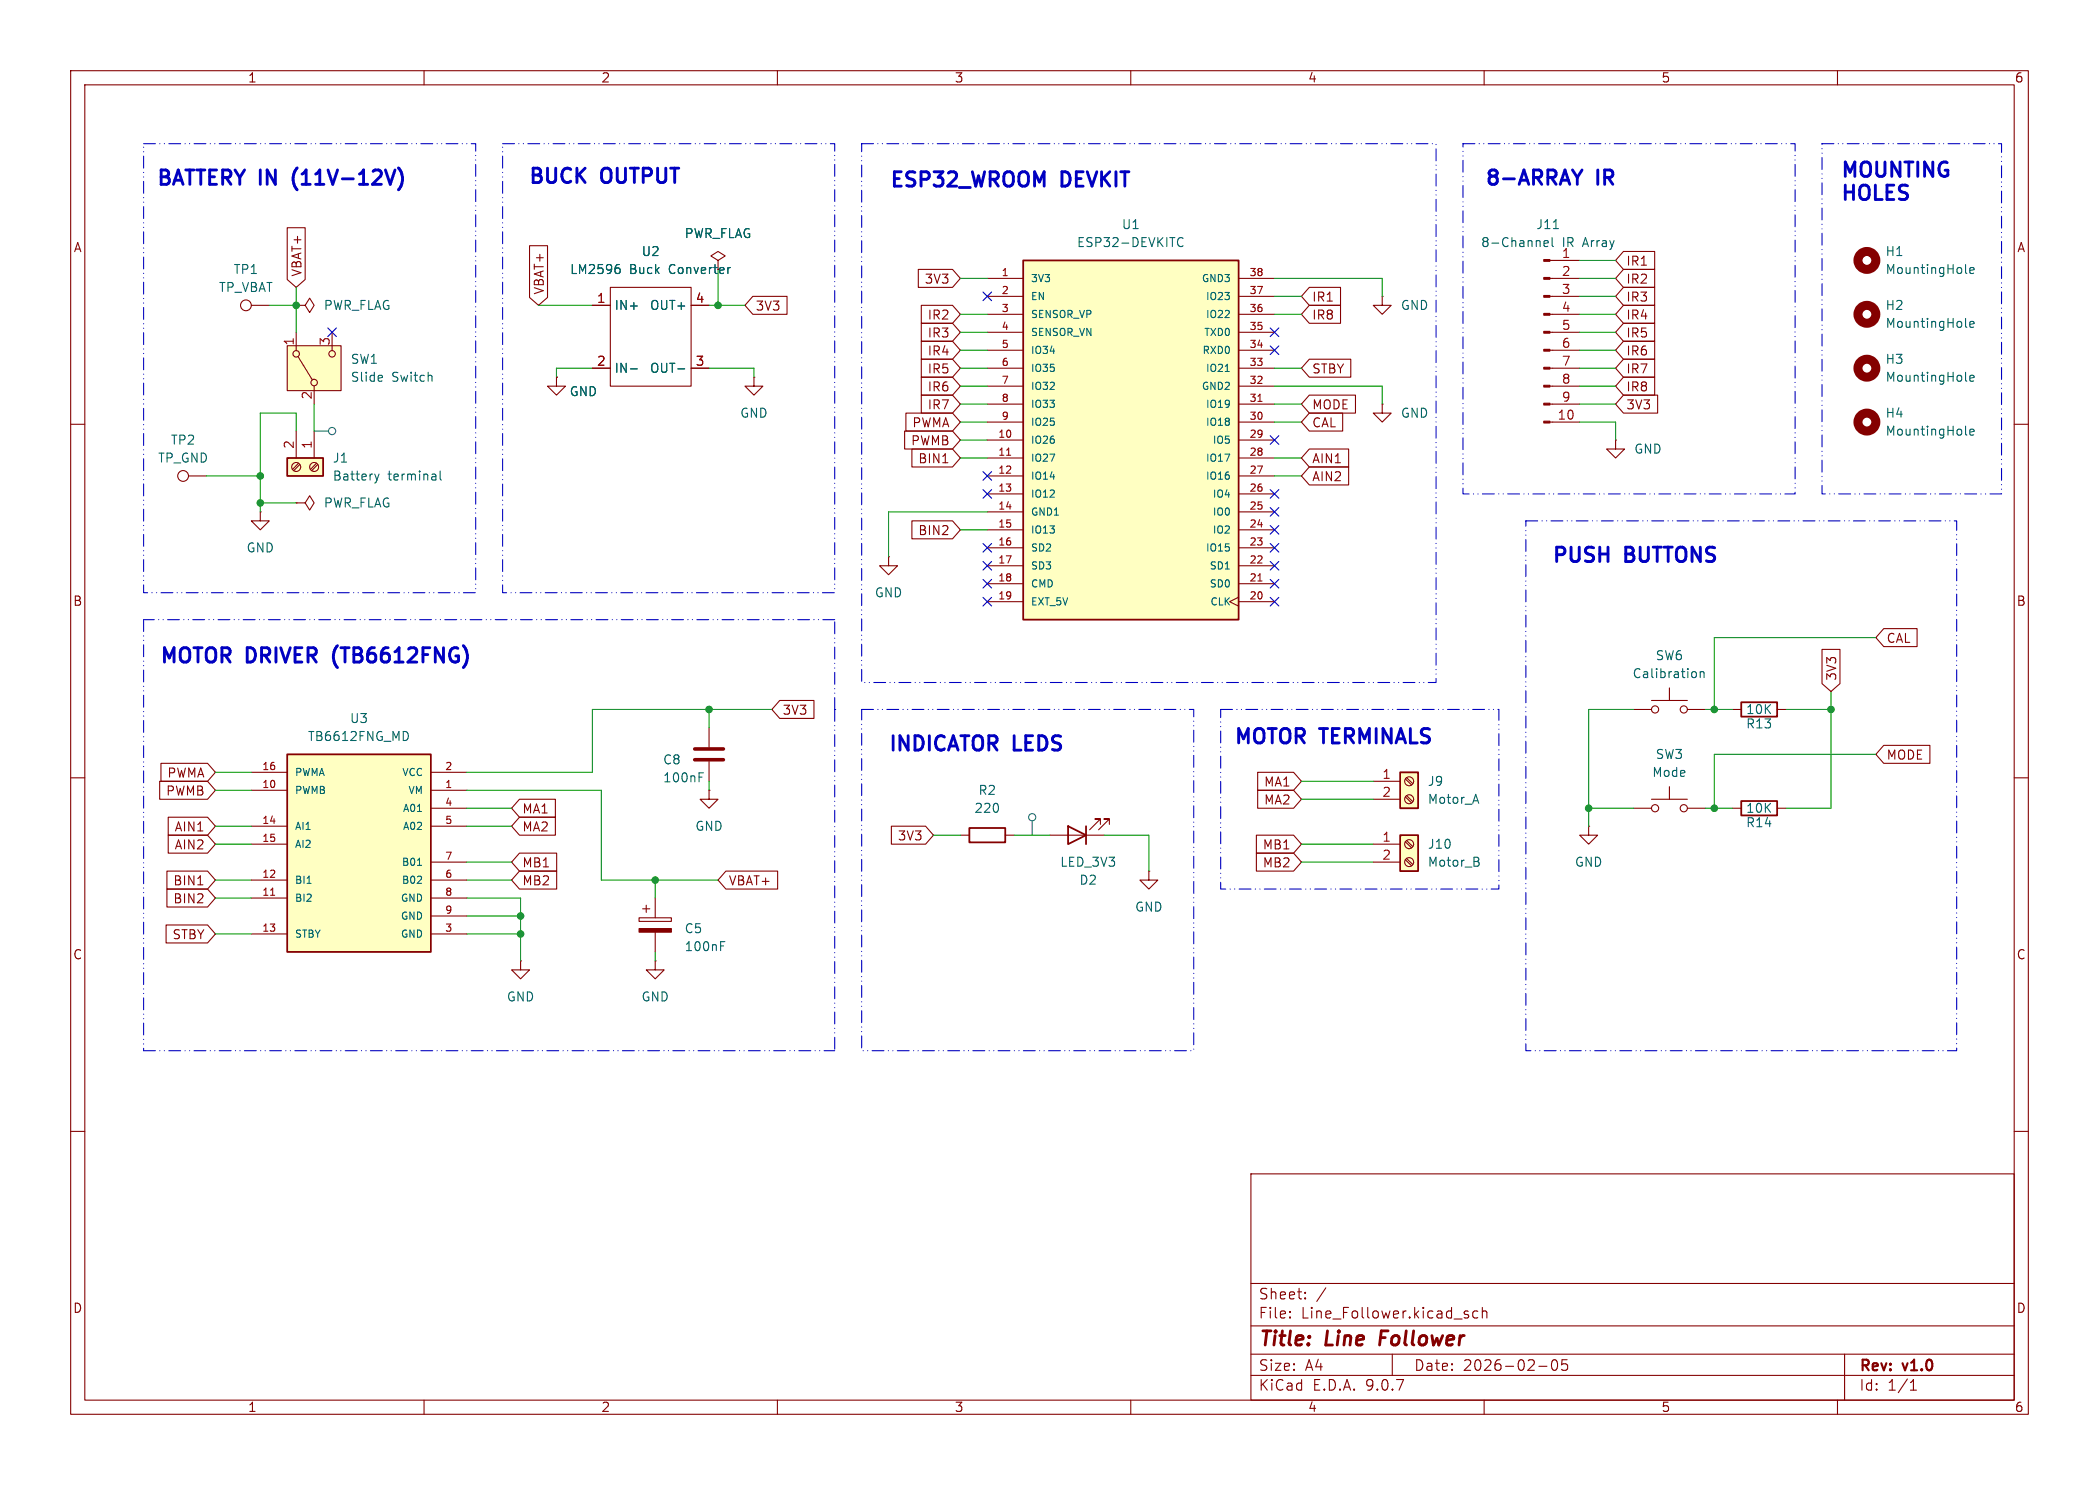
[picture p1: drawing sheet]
<svg xmlns="http://www.w3.org/2000/svg" width="297mm" height="210mm" viewBox="0 0 297 210" stroke-linecap="round" stroke-linejoin="round" font-family="sans-serif">
<g fill="none" stroke="#840000" stroke-width=".15">
<path d="M10 10h277v190h-277zM12 12h273v186h-273zM60 10v2M110 10v2M160 10v2M210 10v2M260 10v2M219.3 36.8h4.2M219.3 39.4h4.2M41.9 43.2h1.3l.6-1 .6 1-.6 1-.6-1M41.9 43.2h.1M219.3 41.9h4.2"/>
<path d="M219.3 44.5h4.2M219.3 47h4.2M219.3 49.5h4.2M219.3 52.1h4.2M219.3 54.6h4.2M219.3 57.2h4.2M219.3 59.7h4.2M10 60h2M285 60h2M10 110h2M148.6 118.1h7.6M155.7 116.6v-.8h-.8h.8l-1.5 1.5"/>
<path d="M157 116.6v-.8h-.8h.8l-1.6 1.5M231.1 114.3h2.6M233.7 113h5.1M236.2 111.3v1.7M238.8 114.3h2.5M245.1 114.3h1.3M251.5 114.3h1.2M285 110h2M10 160h2M177 166h108v32h-108zM285 160h2M60 198v2"/>
<path d="M110 198v2M160 198v2M177 194.5h108M177 191.5h108M177 187.5h108M177 181.5h108M182.5 186.3h.1l-.1 .1M182.5 186.3v.1M182.5 185.5v.1M182.5 185.5h.1l-.1 .1M184.7 183.6v.1M184.7 183.6h-.1l.1 .1"/>
<path d="M184.7 182.8v.1M184.7 182.8h-.1l.1 .1M187.6 182.1l-1.3 2M197 191.5v3M207.4 185.9l.3 .1 .1 .2-.2 .2h-.3M207.4 185.4l.3 .1M209.1 185.5l-.4-.1-.3 .3v.4l.1 .2 .2 .1 .4-.1M209.7 185.5a.37 .37 0 0 1 .7 .1v.8M209.7 184.9v1.5M210 198v2M217.7 193.2h1.2M219.7 192.4a.36 .36 0 0 1 .3-.1 .36 .36 0 0 1 .3 .3 .77 .77 0 0 1-.4 1.2 .91 .91 0 0 1-.2-1.4z"/>
<path d="M221.7 192.3h-.7v.7l.2-.1h.5l.1 .3-.1 .5-.2 .1h-.3l-.2-.1M260 198v2M261 191.5v6.5M270.3 196.6h.9M270.3 195.5l.4-.4v1.5"/>
<circle cx="234.2" cy="114.3" r=".51"/>
<circle cx="238.3" cy="114.3" r=".51"/>
</g>
<path d="M195.5 188.2l-.3 2" fill="none" stroke="#840000" stroke-width=".4"/>
<path d="M151.1 116.8l2.6 1.3-2.6 1.3zM153.7 116.8v2.6M246.4 113.3h5.1v2h-5.1z" fill="none" stroke="#840000" stroke-width=".25"/>
<circle cx="264.2" cy="36.8" r="1.27" fill="none" stroke="#840000" stroke-width="1.3"/>
<path d="M218.5 34.4l.6-.1-.1-.2-.3-.1-.2 .2v.6h.5M219.6 33.6v1.1l.2 .2M219.8 32.3h.7M278.1 38.5l.2 .2M278.7 38.3l.6-.2v-.2l-.4-.1-.2 .2 .1 .6h.5" fill="none" stroke="#006464" stroke-width=".15"/>
<g fill="#840000" stroke="#840000" stroke-width=".15">
<path d="M218.4 36.7h.9v.3h-.9z"/>
<path d="M218.4 39.2h.9v.3h-.9z"/>
<path d="M218.4 41.8h.9v.2h-.9z"/>
<path d="M218.4 44.3h.9v.3h-.9z"/>
<path d="M218.4 46.9h.9v.2h-.9z"/>
<path d="M218.4 49.4h.9v.3h-.9z"/>
<path d="M218.4 51.9h.9v.3h-.9z"/>
<path d="M218.4 54.5h.9v.2h-.9z"/>
<path d="M218.4 57h.9v.3h-.9z"/>
<path d="M218.4 59.6h.9v.2h-.9z"/>
</g>
<path d="M40.6 48.9h7.7v6.3h-7.7z" fill="#ffffc2"/>
<g fill="none" stroke="#840000" stroke-width=".15">
<path d="M101.6 36.8l1-.6-1-.6-1 .6 1 .6v1.3M35.6 43.2h2.5M40.6 48.9h7.7v6.3h-7.7zM41.9 47v2.5M42.2 50.4l2 3.3M44.4 54.6v2.6M47 47v2.5M26.7 67.3h2.5M36.8 72.4v1.3h1.3l-1.3 1.2-1.2-1.2h1.2M36.8 72.4h.1M41.9 71.1h1.3l.6-1 .6 1-.6 1-.6-1M41.9 71.1h.1"/>
<path d="M125.7 78.7v1.3h1.3l-1.3 1.3-1.2-1.3h1.2M125.7 78.7h.1M228.6 62.2v1.3h1.3l-1.3 1.3-1.3-1.3h1.3M228.6 62.2h.1"/>
<circle cx="34.8" cy="43.2" r=".76"/>
<circle cx="41.9" cy="50" r=".46"/>
<circle cx="44.4" cy="54.1" r=".46"/>
<circle cx="47" cy="50" r=".46"/>
<circle cx="25.9" cy="67.3" r=".76"/>
</g>
<path d="M53.9 53.1h.2v.3l-.6 .1M54.1 53.9h-.2M278.1 46.1l.2 .2M278.7 45.9l.6-.1v-.3h-.4l-.2 .1 .1 .6h.5" fill="none" stroke="#006464" stroke-width=".15"/>
<circle cx="264.2" cy="44.4" r="1.27" fill="none" stroke="#840000" stroke-width="1.3"/>
<path d="M40.6 64.8h5.1v2.5h-5.1z" fill="#ffffc2"/>
<path d="M40.6 64.8h5.1v2.5h-5.1z" fill="none" stroke="#840000" stroke-width=".25"/>
<g fill="none" stroke="#840000" stroke-width=".15">
<path d="M41.9 61v3.8M42.2 65.5l-.8 .9M42.4 65.7l-.8 .8M44.4 61v3.8M44.8 65.5l-.9 .9M45 65.7l-.9 .8M224.8 116.8v1.3h1.3l-1.3 1.3-1.3-1.3h1.3M224.8 116.8h.1"/>
<circle cx="41.9" cy="66" r=".63"/>
<circle cx="44.4" cy="66" r=".63"/>
</g>
<path d="M53 67l.3 .9M53.3 67.9l-.2 .4M53.6 67l-.3 .9M61.6 67.1l.1 .8M61.7 67.8l-.1 .1M61.7 67.3l-.1 .1M62.3 66.6v1.1l.2 .2" fill="none" stroke="#006464" stroke-width=".15"/>
<path d="M144.8 36.8h30.5v50.8h-30.5z" fill="#ffffc2"/>
<path d="M144.8 36.8h30.5v50.8h-30.5z" fill="none" stroke="#840000" stroke-width=".25"/>
<g fill="none" stroke="#840000" stroke-width=".15">
<path d="M139.7 39.4h5.1M175.3 39.4h5M139.7 41.9h5.1M139.7 44.5h5.1M139.7 47h5.1M139.7 49.5h5.1M139.7 52.1h5.1M139.7 54.6h5.1M139.7 57.2h5.1M139.7 59.7h5.1M175.3 41.9h5M175.3 44.5h5"/>
<path d="M175.3 47h5M175.3 49.5h5M175.3 52.1h5M175.3 54.6h5M175.3 57.2h5M175.3 59.7h5M139.7 62.2h5.1M139.7 64.8h5.1M139.7 67.3h5.1M139.7 69.9h5.1M139.7 72.4h5.1M139.7 74.9h5.1"/>
<path d="M139.7 77.5h5.1M175.3 62.2h5M175.3 64.8h5M175.3 67.3h5M175.3 69.9h5M175.3 72.4h5M175.3 74.9h5M175.3 77.5h5M139.7 80h5.1M139.7 82.6h5.1M139.7 85.1h5.1M175.3 84.5l-1.3 .6 1.3 .6"/>
<path d="M175.3 80h5M175.3 82.6h5M175.3 85.1h5"/>
</g>
<path d="M178 56.8h.6M142.4 64.4h.6M178 82.2h.6" fill="none" stroke="#a90000" stroke-width=".15"/>
<path d="M167.4 33.7a.51 .51 0 0 0-.6 0 .51 .51 0 0 0-.2 .6 .48 .48 0 0 0 .3 .5 .48 .48 0 0 0 .5-.1M173.4 52.5h.6" fill="none" stroke="#006464" stroke-width=".15"/>
<path d="M198.1 109.2h2.6v5.1h-2.6z" fill="#ffffc2"/>
<path d="M246.4 99.3h5.1v2h-5.1zM198.1 109.2h2.6v5.1h-2.6z" fill="none" stroke="#840000" stroke-width=".25"/>
<g fill="none" stroke="#840000" stroke-width=".15">
<path d="M233.7 99.1h5.1M236.2 97.3v1.8M194.3 110.5h3.8M194.3 113h3.8M198.9 110.2l.8 .8M198.9 112.7l.8 .8M199 110l.9 .8M199 112.5l.9 .9M231.1 100.3h2.6M238.8 100.3h2.5M245.1 100.3h1.3M251.5 100.3h1.2"/>
<circle cx="199.4" cy="110.5" r=".63"/>
<circle cx="199.4" cy="113" r=".63"/>
<circle cx="234.2" cy="100.3" r=".51"/>
<circle cx="238.3" cy="100.3" r=".51"/>
</g>
<path d="M239.8 95l.2 .2v.4l-.2 .2M240.6 95.1l.2-.1h.3v.8M240.6 95v.8M208.8 112.3l.4 1.3" fill="none" stroke="#006464" stroke-width=".15"/>
<path d="M198.1 118.1h2.6v5.1h-2.6z" fill="#ffffc2"/>
<path d="M137.2 117.1h5v2h-5zM198.1 118.1h2.6v5.1h-2.6z" fill="none" stroke="#840000" stroke-width=".25"/>
<g fill="none" stroke="#840000" stroke-width=".15">
<path d="M195.6 57.2v1.2h1.2l-1.2 1.3-1.3-1.3h1.3M195.6 57.2h.1M195.6 41.9v1.3h1.2l-1.2 1.3-1.3-1.3h1.3M195.6 41.9h.1M135.9 118.1h1.3M142.2 118.1h1.3M194.3 119.4h3.8M198.9 119l.8 .9M199 118.9l.9 .8M162.6 123.2v1.3h-1.3l1.3 1.2 1.2-1.2h-1.2M162.6 123.2h.1M194.3 121.9h3.8"/>
<path d="M198.9 121.6l.8 .8M199 121.4l.9 .9"/>
<circle cx="199.4" cy="119.4" r=".63"/>
<circle cx="199.4" cy="121.9" r=".63"/>
</g>
<path d="M278.1 53.7l.2 .2M278.7 53.5l.6-.1v-.3h-.4l-.2 .2 .1 .6h.5M278.1 61.4l.2 .1M278.7 61.1l.6-.1v-.2l-.4-.1-.2 .2 .1 .6h.5M209 121.8a.34 .34 0 0 1 .3 .3 .34 .34 0 0 1-.2 .4M209.1 121.3l.1 .2-.1 .3" fill="none" stroke="#006464" stroke-width=".15"/>
<g fill="none" stroke="#840000" stroke-width="1.3">
<circle cx="264.2" cy="59.7" r="1.27"/>
<circle cx="264.2" cy="52.1" r="1.27"/>
</g>
<path d="M40.6 106.7h20.4v27.9h-20.4z" fill="#ffffc2"/>
<path d="M40.6 106.7h20.4v27.9h-20.4z" fill="none" stroke="#840000" stroke-width=".25"/>
<g fill="none" stroke="#840000" stroke-width=".15">
<path d="M40.6 32.2h2.6v7.3l-1.3 1.1-1.3-1.1zM74.9 34.7h2.6v7.4l-1.3 1.1-1.3-1.1zM129.9 38.1h4.9l1.1 1.3-1.1 1.2h-4.9zM229.7 35.6h4.4v2.5h-4.4l-1.1-1.3zM229.7 38.1h4.4v2.5h-4.4l-1.1-1.2zM78.7 53.3v1.3h1.3l-1.3 1.3-1.2-1.3h1.2M78.7 53.3h.1M83.8 43.2h2.6M83.8 52.1h2.6M86.4 40.6h11.4v14h-11.4zM97.8 43.2h2.5M97.8 52.1h2.5"/>
<path d="M106.5 41.9h4.9v2.6h-4.9l-1.1-1.3zM106.7 53.3v1.3h1.2l-1.2 1.3-1.3-1.3h1.3M106.7 53.3h.1M128.2 58.4h6.6l1.1 1.3-1.1 1.3h-6.6zM130.4 50.8h4.4l1.1 1.3-1.1 1.2h-4.4zM130.4 55.9h4.4l1.1 1.3-1.1 1.2h-4.4zM130.4 48.3h4.4l1.1 1.2-1.1 1.3h-4.4zM130.4 43.2h4.4l1.1 1.3-1.1 1.2h-4.4zM130.4 45.7h4.4l1.1 1.3-1.1 1.3h-4.4zM130.4 53.3h4.4l1.1 1.3-1.1 1.3h-4.4zM185.3 40.6h4.4v2.6h-4.4l-1.2-1.3zM185.3 43.2h4.4v2.5h-4.4l-1.2-1.2z"/>
<path d="M185.3 58.4h4.7v2.6h-4.7l-1.2-1.3zM185.3 55.9h6.5v2.5h-6.5l-1.2-1.2zM185.3 50.8h5.8v2.5h-5.8l-1.2-1.2zM229.7 53.3h4.4v2.6h-4.4l-1.1-1.3zM229.7 40.6h4.4v2.6h-4.4l-1.1-1.3zM229.7 43.2h4.4v2.5h-4.4l-1.1-1.2zM229.7 45.7h4.4v2.6h-4.4l-1.1-1.3zM229.7 48.3h4.4v2.5h-4.4l-1.1-1.3zM229.7 55.9h4.9v2.5h-4.9l-1.1-1.2zM229.7 50.8h4.4v2.5h-4.4l-1.1-1.2zM128 61h6.8l1.1 1.2-1.1 1.3h-6.8zM129 73.7h5.8l1.1 1.2-1.1 1.3h-5.8z"/>
<path d="M129 63.5h5.8l1.1 1.3-1.1 1.2h-5.8zM133.4 65.4h.7M185.3 63.5h5.5v2.5h-5.5l-1.2-1.2zM185.3 66h5.5v2.6h-5.5l-1.2-1.3zM110.3 99.1h4.9v2.5h-4.9l-1.1-1.3zM257.8 91.8h2.6v4.9l-1.3 1.1-1.3-1.1zM266.5 88.9h4.8v2.5h-4.8l-1.1-1.2zM22.6 110.5h6.8l1.1 1.3-1.1 1.2h-6.8zM22.8 107.9h6.6l1.1 1.3-1.1 1.3h-6.6zM23.8 118.1h5.6l1.1 1.3-1.1 1.3h-5.6zM23.8 115.6h5.6l1.1 1.2-1.1 1.3h-5.6zM35.6 109.2h5"/>
<path d="M35.6 111.8h5M35.6 116.8h5M35.6 119.4h5M61 109.2h5M61 111.8h5M61 116.8h5M61 114.3h5M73.5 113h5.1v2.6h-5.1l-1.1-1.3zM73.5 115.6h5.1v2.5h-5.1l-1.1-1.3zM100.3 111.8v1.2h1.3l-1.3 1.3-1.2-1.3h1.2M100.3 111.8h.1M100.3 102.9v2.8"/>
<path d="M100.3 107.7v2.8M126.1 116.8h4.9l1.1 1.3-1.1 1.3h-4.9zM177.8 118.1h5.2l1.1 1.3-1.1 1.3h-5.2zM178 111.8h5l1.1 1.2-1.1 1.3h-5zM178 109.2h5l1.1 1.3-1.1 1.3h-5zM266.5 105.4h6.6v2.6h-6.6l-1.1-1.3zM23.5 130.8h5.9l1.1 1.3-1.1 1.3h-5.9zM23.6 125.7h5.8l1.1 1.3-1.1 1.3h-5.8zM23.6 123.2h5.8l1.1 1.3-1.1 1.2h-5.8zM28 125.1h.7M35.6 124.5h5M35.6 127h5"/>
<path d="M35.6 132.1h5M61 124.5h5M61 127h5M61 132.1h5M61 121.9h5M61 129.5h5M73.5 120.6h5.3v2.6h-5.3l-1.1-1.3zM73.5 123.2h5.3v2.5h-5.3l-1.1-1.2zM73.7 135.9v1.3h-1.3l1.3 1.2 1.2-1.2h-1.2M73.7 135.9h.1M90.4 129.8h4.6v.5h-4.6zM90.9 128.5h1"/>
<path d="M91.4 128v1M92.7 135.9v1.3h1.3l-1.3 1.2-1.3-1.2h1.3M92.7 135.9h.1M92.7 127v2.8M92.7 131.8v2.8M102.7 123.2h7.3v2.5h-7.3l-1.1-1.2zM177.8 120.6h5.2l1.1 1.3-1.1 1.3h-5.2z"/>
</g>
<g fill="none" stroke="#006464" stroke-width=".15">
<path d="M87.4 37.4h.2M87.5 37.9l.3 .2v.3l-.3 .3M103.4 37.8l-.3 .1M89.2 52.2h1M95.9 52.2h1M57.7 103.6l.1 .4-.1 .5M59.1 114.8h.6M98.9 109.9h.4M98.9 109.3h.6M43.4 124.9h.6M59.1 122.4h.6M102 133.8h.4"/>
<path d="M102 133.2h.6"/>
</g>
<path d="M38.3 126.6h.6" fill="none" stroke="#a90000" stroke-width=".15"/>
<path d="M90.4 131.3h4.6v.5h-4.6z" fill="#840000" stroke="#840000" stroke-width=".15"/>
<path d="M98.3 105.9h4.1M98.3 107.4h4.1" fill="none" stroke="#840000" stroke-width=".51"/>
<g fill="none" stroke="#484848" stroke-width=".15">
<path d="M44.4 61h2.1M146 116.1v2"/>
<circle cx="47" cy="61" r=".51"/>
<circle cx="146.1" cy="115.6" r=".51"/>
</g>
<g fill="none" stroke="#0000c2" stroke-width=".15" stroke-dasharray="1.7 .6 0 .6 0 .6">
<path d="M20.3 20.3h47v63.5h-47zM71.1 20.3h47v63.5h-47zM121.9 20.3h81.3v76.2h-81.3zM207 20.3h47v49.6h-47zM257.8 20.3h25.4v49.6h-25.4zM215.9 73.7h61v74.9h-61zM20.3 87.6v61M118.1 87.6h-97.8M118.1 100.3v48.3M118.1 100.3h.1M118.1 100.3v-12.7M121.9 100.3h47v48.3h-47z"/>
<path d="M172.7 100.3h39.4v25.4h-39.4zM20.3 148.6h97.8"/>
</g>
<g fill="none" stroke="#009600" stroke-width=".15">
<path d="M101.6 38.1v5.1M135.9 39.4h3.8M180.3 39.4h15.3v2.5M223.5 39.4h5.1M223.5 36.8h5.1M38.1 43.2h3.8M41.9 40.6v6.4M44.4 57.2v3.8M76.2 43.2h7.6M83.8 52.1h-5.1v1.2M100.3 52.1h6.4v1.2M100.3 43.2h5.1"/>
<path d="M135.9 59.7h3.8M135.9 54.6h3.8M135.9 52.1h3.8M135.9 57.2h3.8M135.9 44.5h3.8M135.9 49.5h3.8M135.9 47h3.8M180.3 41.9h3.8M180.3 59.7h3.8M180.3 54.6h15.3v2.6M180.3 52.1h3.8M180.3 57.2h3.8"/>
<path d="M180.3 44.5h3.8M223.5 41.9h5.1M223.5 59.7h5.1v2.5M223.5 54.6h5.1M223.5 52.1h5.1M223.5 57.2h5.1M223.5 44.5h5.1M223.5 49.5h5.1M223.5 47h5.1M29.2 67.3h7.6M36.8 71.1h5.1M41.9 61v-2.6h-5.1v14"/>
<path d="M135.9 64.8h3.8M135.9 62.2h3.8M135.9 74.9h3.8M139.7 72.4h-14v6.3M180.3 67.3h3.8M180.3 64.8h3.8M259.1 97.8v16.5h-6.4M265.4 90.2h-22.8v10.1M30.5 111.8h5.1M30.5 119.4h5.1M30.5 116.8h5.1M30.5 109.2h5.1"/>
<path d="M66 114.3h6.4M66 111.8h19.1v12.7h16.5M66 116.8h6.4M100.3 100.3v2.6M100.3 110.5v1.3M109.2 100.3h-25.4v8.9h-17.8M132.1 118.1h3.8M143.5 118.1h5.1M156.2 118.1h6.4v5.1M184.1 113h10.2M184.1 119.4h10.2M184.1 110.5h10.2"/>
<path d="M224.8 114.3h6.3M231.1 100.3h-6.3v16.5M241.3 114.3h3.8M241.3 100.3h3.8M252.7 100.3h6.4M265.4 106.7h-22.8v7.6M30.5 127h5.1M30.5 132.1h5.1M30.5 124.5h5.1M66 121.9h6.4M66 127h7.7v8.9M66 132.1h7.7"/>
<path d="M66 124.5h6.4M66 129.5h7.7M92.7 124.5v2.5M92.7 134.6v1.3M184.1 121.9h10.2"/>
</g>
<g fill="none" stroke="#000084" stroke-width=".15">
<path d="M46.4 46.4l1.2 1.2M47.6 46.4l-1.2 1.2M139.1 41.3l1.2 1.2M140.3 41.3l-1.2 1.2M179.7 46.4l1.2 1.2M179.7 48.9l1.2 1.2M180.9 46.4l-1.2 1.2M180.9 48.9l-1.2 1.2M139.1 76.9l1.2 1.2M139.1 69.2l1.2 1.3M139.1 66.7l1.2 1.2M139.1 79.4l1.2 1.2"/>
<path d="M140.3 76.9l-1.2 1.2M140.3 69.2l-1.2 1.3M140.3 66.7l-1.2 1.2M140.3 79.4l-1.2 1.2M179.7 69.2l1.2 1.3M179.7 76.9l1.2 1.2M179.7 61.6l1.2 1.2M179.7 79.4l1.2 1.2M179.7 74.3l1.2 1.2M179.7 71.8l1.2 1.2M180.9 69.2l-1.2 1.3M180.9 76.9l-1.2 1.2"/>
<path d="M180.9 61.6l-1.2 1.2M180.9 79.4l-1.2 1.2M180.9 74.3l-1.2 1.2M180.9 71.8l-1.2 1.2M139.1 81.9l1.2 1.3M139.1 84.5l1.2 1.2M140.3 81.9l-1.2 1.3M140.3 84.5l-1.2 1.2M179.7 84.5l1.2 1.2M179.7 81.9l1.2 1.3M180.9 84.5l-1.2 1.2M180.9 81.9l-1.2 1.3"/>
</g>
<path d="M56.4 23.7a2.33 2.33 0 0 1 0 3.1M223.9 24l-.7 1.1" fill="none" stroke="#0000c2" stroke-width=".41"/>
<g fill="#009600" stroke="#009600" stroke-width=".15">
<circle cx="242.6" cy="114.3" r=".46"/>
<circle cx="224.8" cy="114.3" r=".46"/>
<circle cx="259.1" cy="100.3" r=".46"/>
<circle cx="242.6" cy="100.3" r=".46"/>
<circle cx="41.9" cy="43.2" r=".46"/>
<circle cx="36.8" cy="67.3" r=".46"/>
<circle cx="36.8" cy="71.1" r=".46"/>
<circle cx="73.7" cy="132.1" r=".46"/>
<circle cx="73.7" cy="129.5" r=".46"/>
<circle cx="92.7" cy="124.5" r=".46"/>
<circle cx="100.3" cy="100.3" r=".46"/>
<circle cx="101.6" cy="43.2" r=".46"/>
</g>
<g font-size="2.8" fill="#0000c2">
<text x="21.9" y="26.8">BATTERY IN</text>
<text x="42.2" y="26.8">(11V-12V)</text>
<text x="74.5" y="26.5">BUCK</text>
<text x="85.1" y="26.5">OUTPUT</text>
<text x="125.7" y="27">ESP32_WROOM</text>
<text x="150.2" y="27">DEVKIT</text>
<text x="209.9" y="26.8">8-ARRAY</text>
<text x="226" y="26.8">IR</text>
<text x="260.3" y="25.6">MOUNTING</text>
<text x="260.3" y="28.9">HOLES</text>
<text x="219.4" y="80.1">PUSH</text>
<text x="230" y="80.1">BUTTONS</text>
<text x="22.4" y="94.3">MOTOR</text>
<text x="34.9" y="94.3">DRIVER</text>
<text x="47.9" y="94.3">(TB6612FNG)</text>
<text x="125.5" y="106.8">INDICATOR</text>
<text x="143.4" y="106.8">LEDS</text>
<text x="174.4" y="105.8">MOTOR</text>
<text x="186.9" y="105.8">TERMINALS</text>
</g>
<g font-size="2.8" fill="#840000">
<text x="178" y="190.9">Title:</text>
<text x="187.7" y="190.9">Line</text>
<text x="196.1" y="190.9">Follower</text>
</g>
<g font-size="2.1" fill="#840000">
<text x="178" y="184">Sheet:</text>
<text x="178" y="186.7">File:</text>
<text x="184.1" y="186.7">Line_Follower.kicad_sch</text>
<text x="178" y="196.9">KiCad</text>
<text x="178" y="194.1">Size:</text>
<text x="184.7" y="194.1">A4</text>
<text x="185.7" y="196.9">E.D.A.</text>
<text x="193.3" y="196.9">9.0.7</text>
<text x="200" y="194.1">Date:</text>
<text x="207" y="194.1">2026-02-05</text>
<text x="263" y="194.3">Rev:</text>
<text x="263" y="196.9">Id:</text>
<text x="267.1" y="196.9">1/1</text>
<text x="269.4" y="194.3">v1.0</text>
</g>
<g font-size="1.8" fill="#840000">
<text x="35" y="11.9">1</text>
<text x="85" y="11.9">2</text>
<text x="135" y="11.9">3</text>
<text x="185" y="11.9">4</text>
<text x="235" y="11.9">5</text>
<text x="285" y="11.9">6</text>
<text x="10.3" y="35.9">A</text>
<text x="285.3" y="35.9">A</text>
<text x="42.9" y="39.2" transform="rotate(-90 42.9 39.2)">VBAT+</text>
<text x="77.2" y="41.8" transform="rotate(-90 77.2 41.8)">VBAT+</text>
<text x="94.8" y="39">Converter</text>
<text x="130.8" y="40.3">3V3</text>
<text x="230" y="37.8">IR1</text>
<text x="230" y="40.3">IR2</text>
<text x="106.8" y="44.1">3V3</text>
<text x="131.2" y="45.4">IR2</text>
<text x="131.2" y="47.9">IR3</text>
<text x="185.6" y="42.9">IR1</text>
<text x="185.6" y="45.4">IR8</text>
<text x="230" y="42.9">IR3</text>
<text x="230" y="45.4">IR4</text>
<text x="230" y="47.9">IR5</text>
<text x="131.2" y="53">IR5</text>
<text x="131.2" y="50.5">IR4</text>
<text x="185.6" y="53">STBY</text>
<text x="230" y="50.5">IR6</text>
<text x="230" y="53">IR7</text>
<text x="131.2" y="58.1">IR7</text>
<text x="131.2" y="55.6">IR6</text>
<text x="185.6" y="58.1">MODE</text>
<text x="230" y="55.6">IR8</text>
<text x="230" y="58.1">3V3</text>
<text x="128.8" y="63.2">PWMB</text>
<text x="129" y="60.6">PWMA</text>
<text x="129.8" y="65.7">BIN1</text>
<text x="185.6" y="60.6">CAL</text>
<text x="185.6" y="65.7">AIN1</text>
<text x="185.6" y="68.3">AIN2</text>
<text x="129.8" y="75.9">BIN2</text>
<text x="10.3" y="85.9">B</text>
<text x="285.3" y="85.9">B</text>
<text x="266.9" y="91.1">CAL</text>
<text x="110.6" y="101.3">3V3</text>
<text x="260" y="96.4" transform="rotate(-90 260 96.4)">3V3</text>
<text x="266.9" y="107.6">MODE</text>
<text x="23.4" y="112.7">PWMB</text>
<text x="23.6" y="110.2">PWMA</text>
<text x="178.8" y="114">MA2</text>
<text x="178.8" y="111.4">MA1</text>
<text x="24.6" y="117.8">AIN1</text>
<text x="73.8" y="115.3">MA1</text>
<text x="73.8" y="117.8">MA2</text>
<text x="126.9" y="119.1">3V3</text>
<text x="24.4" y="125.4">BIN1</text>
<text x="24.6" y="120.3">AIN2</text>
<text x="73.8" y="122.9">MB1</text>
<text x="73.8" y="125.4">MB2</text>
<text x="103" y="125.4">VBAT+</text>
<text x="178.6" y="120.3">MB1</text>
<text x="178.6" y="122.9">MB2</text>
<text x="24.4" y="128">BIN2</text>
<text x="10.3" y="135.9">C</text>
<text x="24.3" y="133">STBY</text>
<text x="285.3" y="135.9">C</text>
<text x="10.3" y="185.9">D</text>
<text x="285.3" y="185.9">D</text>
<text x="35" y="199.9">1</text>
<text x="85" y="199.9">2</text>
<text x="135" y="199.9">3</text>
<text x="185" y="199.9">4</text>
<text x="235" y="199.9">5</text>
<text x="285" y="199.9">6</text>
</g>
<g font-size="1.8" fill="#006464">
<text x="96.8" y="33.9">PWR_FLAG</text>
<text x="152.3" y="35.2">ESP32-DEVKITC</text>
<text x="158.6" y="32.6">U1</text>
<text x="209.5" y="35.2">8-Channel</text>
<text x="217.3" y="32.6">J11</text>
<text x="221.1" y="35.2">IR</text>
<text x="224.1" y="35.2">Array</text>
<text x="30.9" y="41.5">TP_VBAT</text>
<text x="33" y="39">TP1</text>
<text x="80.6" y="39">LM2596</text>
<text x="89.1" y="39">Buck</text>
<text x="90.7" y="36.4">U2</text>
<text x="266.7" y="36.4">H1</text>
<text x="266.7" y="39">MountingHole</text>
<text x="45.7" y="44">PWR_FLAG</text>
<text x="86.9" y="44">IN+</text>
<text x="91.9" y="44">OUT+</text>
<text x="198.1" y="44">GND</text>
<text x="266.7" y="44">H2</text>
<text x="266.7" y="46.6">MountingHole</text>
<text x="49.5" y="51.7">SW1</text>
<text x="86.9" y="52.9">IN-</text>
<text x="91.9" y="52.9">OUT-</text>
<text x="266.7" y="51.7">H3</text>
<text x="49.5" y="54.2">Slide</text>
<text x="55.4" y="54.2">Switch</text>
<text x="80.5" y="56.2">GND</text>
<text x="104.6" y="59.3">GND</text>
<text x="198.1" y="59.3">GND</text>
<text x="266.7" y="54.2">MountingHole</text>
<text x="266.7" y="59.3">H4</text>
<text x="22.3" y="65.6">TP_GND</text>
<text x="24.1" y="63.1">TP2</text>
<text x="47" y="65.6">J1</text>
<text x="231.1" y="64.4">GND</text>
<text x="266.7" y="61.8">MountingHole</text>
<text x="45.7" y="72">PWR_FLAG</text>
<text x="47" y="68.2">Battery</text>
<text x="54.9" y="68.2">terminal</text>
<text x="34.8" y="78.3">GND</text>
<text x="123.7" y="84.7">GND</text>
<text x="234.2" y="93.6">SW6</text>
<text x="230.9" y="96.1">Calibration</text>
<text x="247" y="101.2">10K</text>
<text x="43.5" y="105">TB6612FNG_MD</text>
<text x="49.4" y="102.5">U3</text>
<text x="234.2" y="107.5">SW3</text>
<text x="247" y="103.2">R13</text>
<text x="93.7" y="108.3">C8</text>
<text x="93.7" y="110.8">100nF</text>
<text x="138.4" y="112.6">R2</text>
<text x="201.9" y="111.4">J9</text>
<text x="201.9" y="113.9">Motor_A</text>
<text x="233.7" y="110.1">Mode</text>
<text x="98.3" y="117.7">GND</text>
<text x="137.8" y="115.2">220</text>
<text x="247" y="117.2">R14</text>
<text x="247" y="115.2">10K</text>
<text x="149.9" y="122.8">LED_3V3</text>
<text x="152.6" y="125.3">D2</text>
<text x="201.9" y="122.8">Motor_B</text>
<text x="201.9" y="120.2">J10</text>
<text x="222.8" y="122.8">GND</text>
<text x="160.5" y="129.1">GND</text>
<text x="96.8" y="132.2">C5</text>
<text x="96.8" y="134.7">100nF</text>
<text x="71.6" y="141.8">GND</text>
<text x="90.7" y="141.8">GND</text>
</g>
<g font-size="1.8" fill="#a90000">
<text x="220.9" y="36.6">1</text>
<text x="220.9" y="39.1">2</text>
<text x="220.9" y="41.7">3</text>
<text x="84.4" y="42.9">1</text>
<text x="98.4" y="42.9">4</text>
<text x="220.9" y="44.2">4</text>
<text x="220.9" y="46.7">5</text>
<text x="41.7" y="49" transform="rotate(-90 41.7 49)">1</text>
<text x="46.7" y="49" transform="rotate(-90 46.7 49)">3</text>
<text x="84.4" y="51.8">2</text>
<text x="98.4" y="51.8">3</text>
<text x="220.9" y="49.3">6</text>
<text x="220.9" y="51.8">7</text>
<text x="44.2" y="56.6" transform="rotate(-90 44.2 56.6)">2</text>
<text x="220.3" y="59.4">10</text>
<text x="220.9" y="54.4">8</text>
<text x="220.9" y="56.9">9</text>
<text x="41.7" y="63.6" transform="rotate(-90 41.7 63.6)">2</text>
<text x="44.2" y="63.6" transform="rotate(-90 44.2 63.6)">1</text>
<text x="195.5" y="110.2">1</text>
<text x="195.5" y="112.8">2</text>
<text x="195.5" y="119.1">1</text>
<text x="195.5" y="121.7">2</text>
</g>
<g font-size="1.4" fill="#a90000">
<text x="141.6" y="39.1">1</text>
<text x="141.6" y="41.7">2</text>
<text x="176.7" y="39.1">38</text>
<text x="176.7" y="41.7">37</text>
<text x="141.6" y="44.2">3</text>
<text x="141.6" y="46.7">4</text>
<text x="176.7" y="44.2">36</text>
<text x="176.7" y="46.7">35</text>
<text x="141.6" y="49.3">5</text>
<text x="141.6" y="51.8">6</text>
<text x="176.7" y="49.3">34</text>
<text x="176.7" y="51.8">33</text>
<text x="141.6" y="54.4">7</text>
<text x="141.6" y="56.9">8</text>
<text x="141.6" y="59.4">9</text>
<text x="176.7" y="54.4">32</text>
<text x="176.7" y="56.9">31</text>
<text x="176.7" y="59.4">30</text>
<text x="141.1" y="62">10</text>
<text x="141.1" y="64.5">11</text>
<text x="176.7" y="62">29</text>
<text x="176.7" y="64.5">28</text>
<text x="141.1" y="67.1">12</text>
<text x="141.1" y="69.6">13</text>
<text x="176.7" y="67.1">27</text>
<text x="176.7" y="69.6">26</text>
<text x="141.1" y="72.1">14</text>
<text x="141.1" y="74.7">15</text>
<text x="141.1" y="77.2">16</text>
<text x="176.7" y="72.1">25</text>
<text x="176.7" y="74.7">24</text>
<text x="176.7" y="77.2">23</text>
<text x="141.1" y="79.8">17</text>
<text x="141.1" y="82.3">18</text>
<text x="176.7" y="79.8">22</text>
<text x="176.7" y="82.3">21</text>
<text x="141.1" y="84.8">19</text>
<text x="176.7" y="84.8">20</text>
<text x="37" y="109">16</text>
<text x="37" y="111.5">10</text>
<text x="62.9" y="109">2</text>
<text x="62.9" y="111.5">1</text>
<text x="37" y="116.6">14</text>
<text x="37" y="119.1">15</text>
<text x="62.9" y="114">4</text>
<text x="62.9" y="116.6">5</text>
<text x="37" y="124.2">12</text>
<text x="62.9" y="121.7">7</text>
<text x="62.9" y="124.2">6</text>
<text x="37" y="126.7">11</text>
<text x="37" y="131.8">13</text>
<text x="62.9" y="131.8">3</text>
<text x="62.9" y="126.7">8</text>
<text x="62.9" y="129.3">9</text>
</g>
<g font-size="1.4" fill="#006464">
<text x="145.8" y="40.1">3V3</text>
<text x="169.9" y="40.1">GND3</text>
<text x="145.8" y="42.6">EN</text>
<text x="145.8" y="45.2">SENSOR_VP</text>
<text x="145.8" y="47.7">SENSOR_VN</text>
<text x="170.3" y="47.7">TXD0</text>
<text x="170.5" y="42.6">IO23</text>
<text x="170.5" y="45.2">IO22</text>
<text x="145.8" y="50.3">IO34</text>
<text x="145.8" y="52.8">IO35</text>
<text x="170" y="50.3">RXD0</text>
<text x="170.5" y="52.8">IO21</text>
<text x="145.8" y="55.3">IO32</text>
<text x="145.8" y="57.9">IO33</text>
<text x="169.9" y="55.3">GND2</text>
<text x="170.5" y="57.9">IO19</text>
<text x="145.8" y="60.4">IO25</text>
<text x="145.8" y="63">IO26</text>
<text x="145.8" y="65.5">IO27</text>
<text x="170.5" y="60.4">IO18</text>
<text x="170.5" y="65.5">IO17</text>
<text x="171.5" y="63">IO5</text>
<text x="145.8" y="68">IO14</text>
<text x="145.8" y="70.6">IO12</text>
<text x="170.5" y="68">IO16</text>
<text x="171.5" y="70.6">IO4</text>
<text x="145.8" y="73.1">GND1</text>
<text x="145.8" y="75.7">IO13</text>
<text x="171.5" y="73.1">IO0</text>
<text x="171.5" y="75.7">IO2</text>
<text x="145.8" y="78.2">SD2</text>
<text x="145.8" y="80.7">SD3</text>
<text x="145.8" y="83.3">CMD</text>
<text x="170.5" y="78.2">IO15</text>
<text x="171" y="80.7">SD1</text>
<text x="171" y="83.3">SD0</text>
<text x="145.8" y="85.8">EXT_5V</text>
<text x="171.1" y="85.8">CLK</text>
<text x="41.7" y="110">PWMA</text>
<text x="41.7" y="112.5">PWMB</text>
<text x="56.8" y="110">VCC</text>
<text x="57.7" y="112.5">VM</text>
<text x="41.7" y="117.6">AI1</text>
<text x="56.9" y="115">A01</text>
<text x="56.9" y="117.6">A02</text>
<text x="41.7" y="120.1">AI2</text>
<text x="41.7" y="125.2">BI1</text>
<text x="56.7" y="122.7">B01</text>
<text x="56.7" y="125.2">B02</text>
<text x="41.7" y="127.7">BI2</text>
<text x="56.6" y="127.7">GND</text>
<text x="56.6" y="130.3">GND</text>
<text x="41.7" y="132.8">STBY</text>
<text x="56.6" y="132.8">GND</text>
</g>
</svg>
